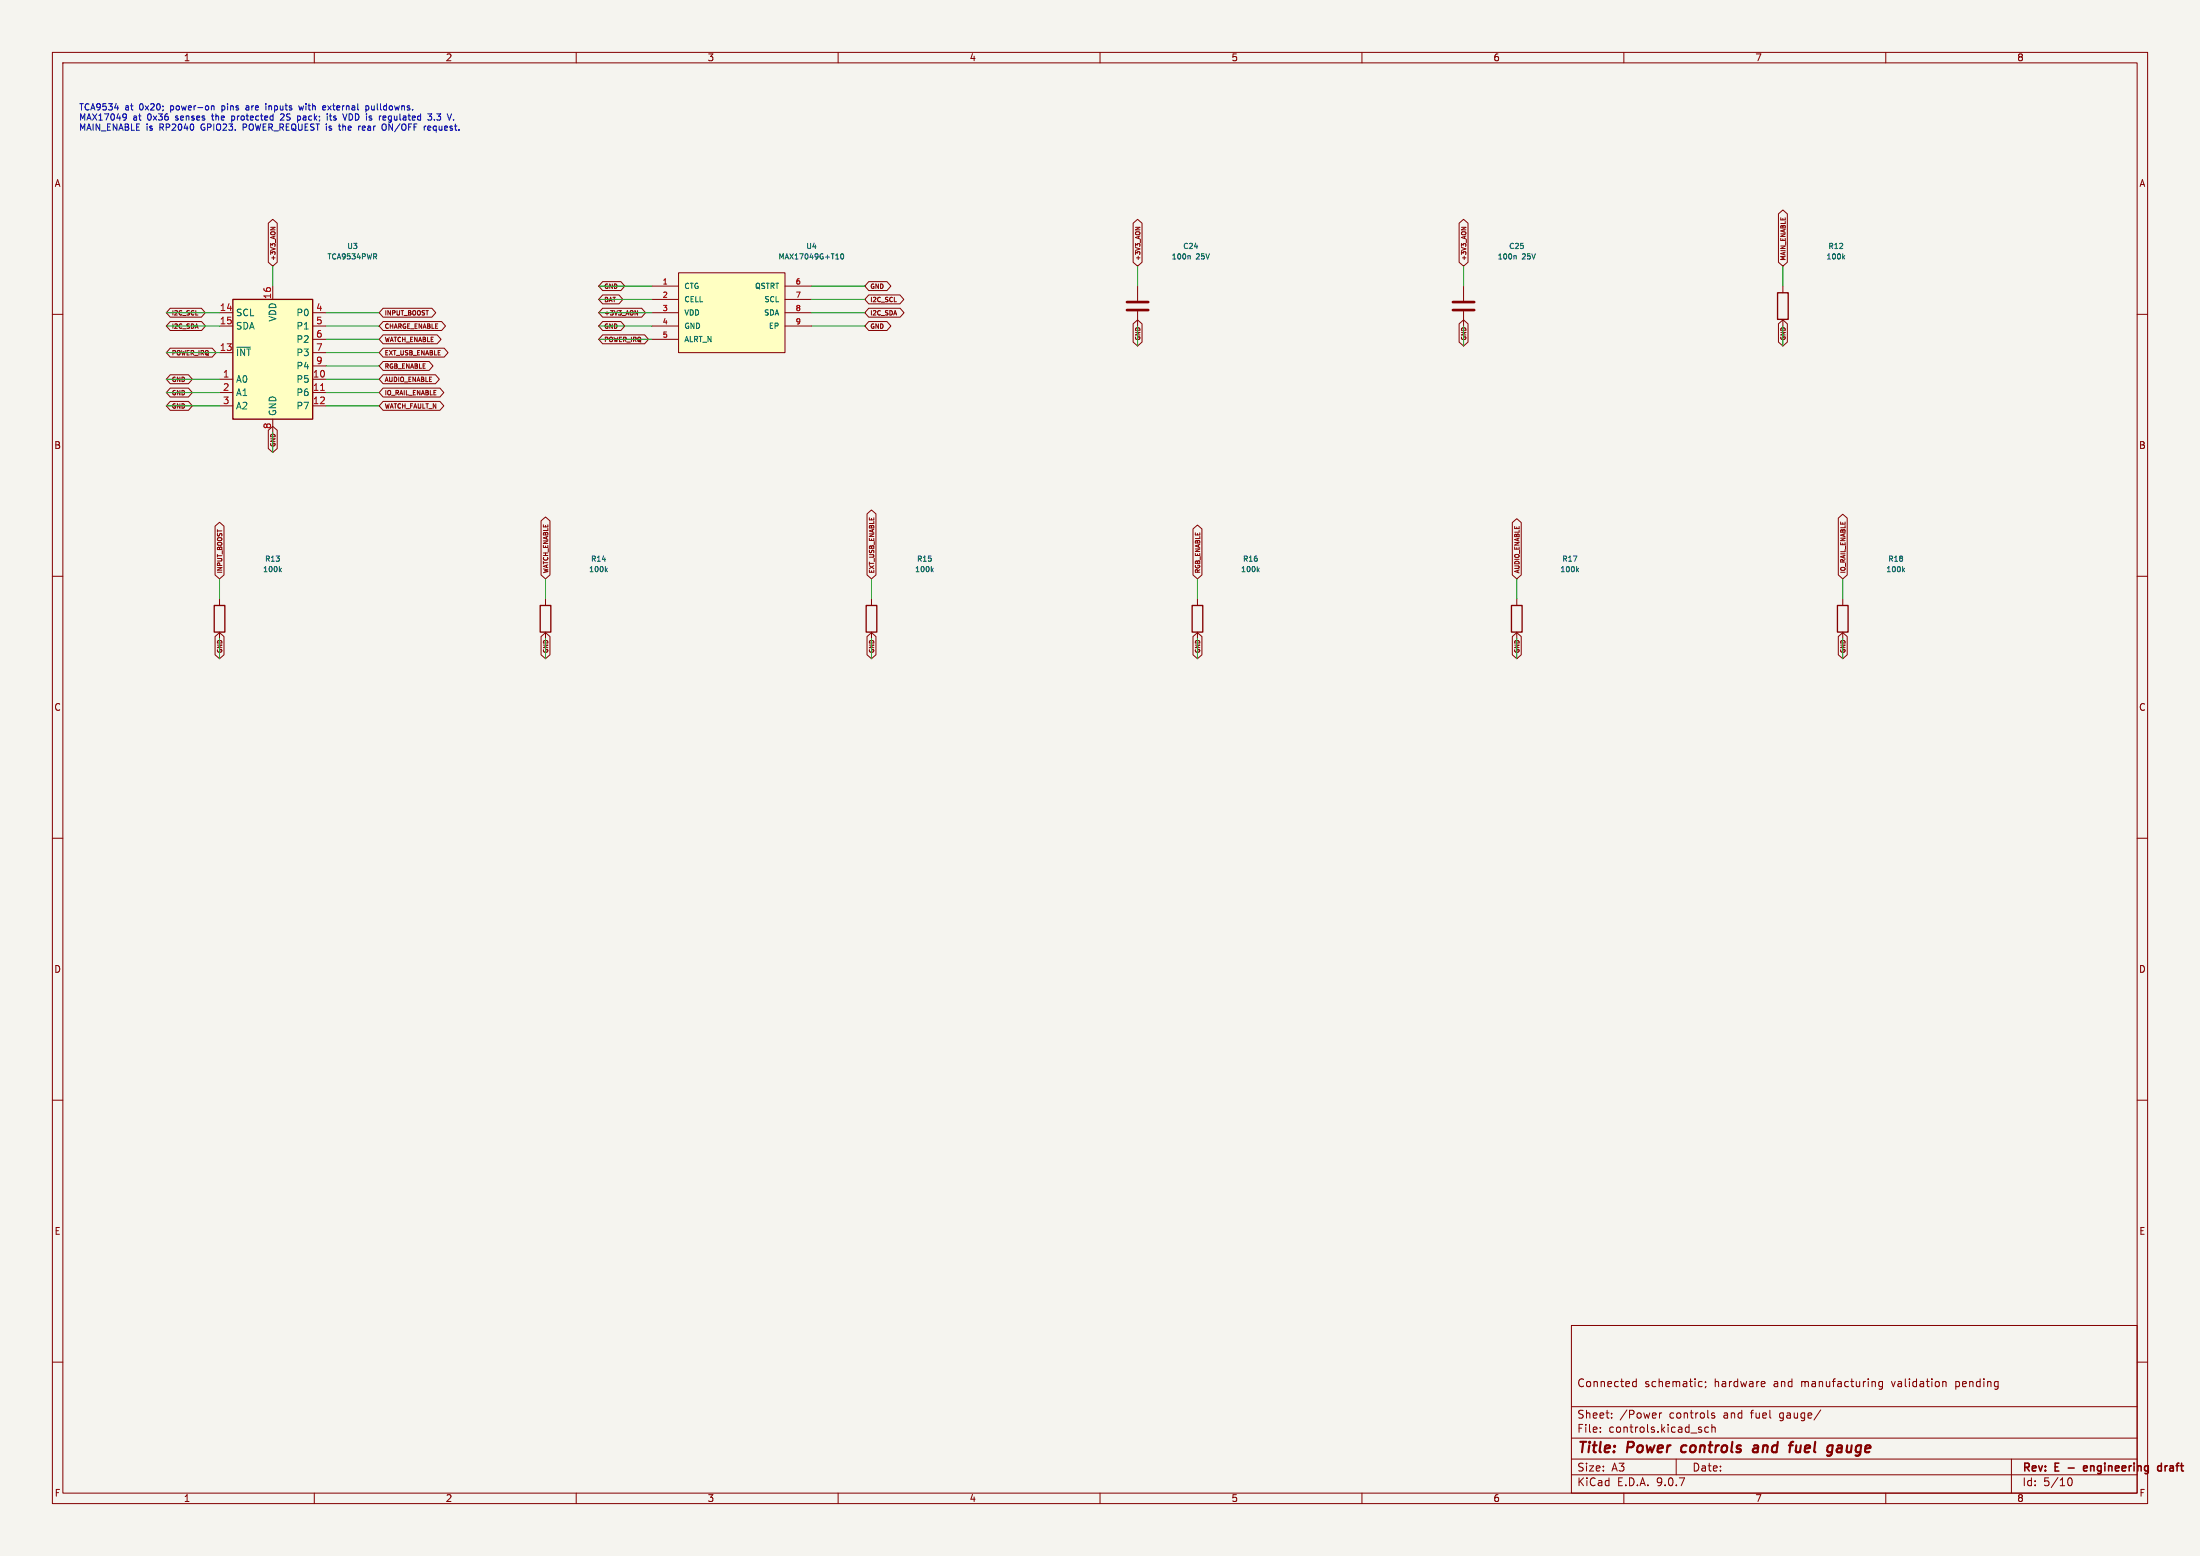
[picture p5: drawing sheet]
<svg xmlns="http://www.w3.org/2000/svg" width="420mm" height="297mm" viewBox="0 0 420 297" stroke-linecap="round" stroke-linejoin="round" font-family="sans-serif">
<path d="M0 0h420v297h-420z" fill="#f5f4ef" stroke="#f5f4ef" stroke-width=".19"/>
<g fill="none" stroke="#840000" stroke-width=".19">
<path d="M10 10h400v277h-400zM12 12h396v273h-396zM60 10v2M110 10v2M160 10v2M210 10v2M260 10v2M310 10v2M360 10v2M10 60h2M408 60h2M10 110h2"/>
<path d="M166.4 114.3v1.3M351.8 114.3v1.3M408 110h2M166.4 120.7v1.2M351.8 120.7v1.2M10 160h2M408 160h2M10 210h2M408 210h2M300 253h108v32h-108zM10 260h2M300 278.5h108"/>
<path d="M300 274.5h108M300 268.5h108M305.5 273.2v.2M305.5 272.5v.1M307.7 270.5v.2M307.7 269.8v.1M311.7 264.4l.2 .3 .5-.1M312.4 263.2v1.5M312.4 263.8l-.5-.1-.2 .3M316.8 269.7v1M317.2 269.7l-.3 .1-.1 .2M320 278.5v3"/>
<path d="M324.4 264.6h.5M324.4 263.8h.5M324.8 273v.3M325.6 263.8v.1M325.7 264.6l-.2 .3M326.2 272.5l-.5-.1-.3 .3 .2 .6h.6M326.8 272.5l.2-.1 .4 .1v.9M326.8 271.9v1.5M327.3 269.8l-.4-.1-.2 .2 .1 .2 .5 .2v.3h-.6M336.4 263.7l.5 .1v.2l-.7 .2M336.9 264.6l-.5 .1M347.6 269.1l-1.3 1.9"/>
<path d="M357.9 263.8l.1 .9M359.4 263.8l-.5-.1-.2 .3 .1 .6h.6M359.4 263.7v1.2l-.3 .3-.4-.1M370.9 263.8h.5l.1 .9M384 278.5v6.5M408 260h2M60 285v2M110 285v2M160 285v2M210 285v2M260 285v2M300 281.5h108"/>
<path d="M310 285v2M360 285v2M394.7 282.7l.2-.5 .2-.1a.8 .8 0 0 1 .5 .7 .8 .8 0 0 1-.5 .8l-.2-.2-.2-.4"/>
</g>
<path d="M398.4 279.9l-.4-.1-.2 .2v.7h.6M412.6 279.9l-.4-.1-.3 .3 .1 .6h.6M412.6 279.3v1.5M398.5 280.1l-.7 .2" fill="none" stroke="#840000" stroke-width=".3"/>
<path d="M321.1 276.1l-.2 .7 .3 .4M334.8 276h.8M335.6 276.3l-.6 .1a.4 .4 0 0 0-.4 .4 .4 .4 0 0 0 .3 .4l.6-.1M342.9 275.9v1.2h.6M351.4 275.9l-.6 .1M351.4 276.4h-.4a.4 .4 0 0 0-.4 .4 .4 .4 0 0 0 .3 .4h.4" fill="none" stroke="#840000" stroke-width=".4"/>
<path d="M165.4 115.6h2v5.1h-2zM350.8 115.6h2v5.1h-2z" fill="none" stroke="#840000" stroke-width=".25"/>
<path d="M177.9 108.8l.3 .3M178.2 108.5l-.4 .3M363.3 108.8l.3 .3M363.6 108.5l-.4 .3" fill="none" stroke="#006464" stroke-width=".19"/>
<path d="M129.5 52.1h20.4v15.2h-20.4z" fill="#ffffc2"/>
<g fill="none" stroke="#840000" stroke-width=".19">
<path d="M124.5 54.6h5M124.5 57.2h5M124.5 59.7h5M129.5 52.1h20.4v15.2h-20.4zM149.9 54.6h5M149.9 57.2h5M149.9 59.7h5M217.2 54.6v2.8M217.2 59.4v2.8M279.4 54.6v2.8M279.4 59.4v2.8M340.4 54.6v1.3"/>
<path d="M124.5 62.2h5M124.5 64.8h5M149.9 62.2h5M340.4 61v1.2M41.9 114.3v1.3M104.1 114.3v1.3M228.6 114.3v1.3M41.9 120.7v1.2M104.1 120.7v1.2M228.6 120.7v1.2"/>
</g>
<path d="M160.6 48.5l.1-.1a.49 .49 0 0 1 .4 .6 .49 .49 0 0 1-.5 .4l-.1-.3zM226.9 48.8l.3 .1v.5M289.2 48.8l.2 .1v.5M351.9 49.1l.3 .3M352.2 48.8l-.4 .4M53.4 108.8l.3 .3M53.7 108.5l-.4 .3M115.7 108.8l.2 .3M115.9 108.5l-.3 .3M240.1 108.8l.3 .3M240.4 108.5l-.4 .3" fill="none" stroke="#006464" stroke-width=".19"/>
<path d="M215.1 57.7h4.1M215.1 59.2h4.1M277.4 57.7h4M277.4 59.2h4" fill="none" stroke="#840000" stroke-width=".51"/>
<path d="M339.3 55.9h2.1v5.1h-2.1zM40.9 115.6h2v5.1h-2zM103.1 115.6h2.1v5.1h-2.1zM227.6 115.6h2v5.1h-2z" fill="none" stroke="#840000" stroke-width=".25"/>
<path d="M44.4 57.2h15.3v22.8h-15.3z" fill="#ffffc2"/>
<path d="M44.4 57.2h15.3v22.8h-15.3zM288.5 115.6h2.1v5.1h-2.1z" fill="none" stroke="#840000" stroke-width=".25"/>
<g fill="none" stroke="#840000" stroke-width=".19">
<path d="M32.5 58.8h5.9l.8 .9-.8 .8h-5.9l-.8-.8zM41.9 59.7h2.5M51.2 42.6l.9-.7 .8 .7v7.5l-.8 .7-.9-.7zM51.7 43.4h.8l-.8 .5M52.1 54.6v2.6M59.7 59.7h2.5M73.1 58.8h9.3l.8 .9-.8 .8h-9.3l-.7-.8zM115 53.8h3.5l.8 .8-.8 .9h-3.5l-.7-.9zM115 56.3h3.2l.7 .9-.7 .8h-3.2l-.7-.8zM115 58.8h7.5l.7 .9-.7 .8h-7.5l-.7-.8zM121.2 59.3l.5 .8v-.8M165.8 53.8h3.5l.8 .8-.8 .9h-3.5l-.7-.9z"/>
<path d="M165.8 56.3h6l.7 .9-.7 .8h-6l-.7-.8zM165.8 58.8h6l.8 .9-.8 .8h-6l-.7-.8zM216.3 42.6l.9-.7 .8 .7v7.5l-.8 .7-.9-.7zM216.8 43.4h.8l-.8 .5M278.5 42.6l.9-.7 .9 .7v7.5l-.9 .7-.9-.7zM279 43.4h.8l-.8 .5M339.5 40.8l.9-.7 .8 .7v9.3l-.8 .7-.9-.7zM32.5 61.4h6l.7 .8-.7 .9h-6l-.8-.9zM32.5 76.6h3.5l.7 .9-.7 .8h-3.5l-.8-.8zM32.5 71.5h3.5l.7 .9-.7 .8h-3.5l-.8-.8zM32.5 66.5h8l.8 .8-.8 .9h-8l-.8-.9zM32.5 74.1h3.5l.7 .8-.7 .9h-3.5l-.8-.9z"/>
<path d="M41.9 62.2h2.5M41.9 67.3h2.5M41.9 72.4h2.5M41.9 74.9h2.5M41.9 77.5h2.5M59.7 62.2h2.5M59.7 67.3h2.5M59.7 72.4h2.5M59.7 74.9h2.5M59.7 77.5h2.5M59.7 64.8h2.5M59.7 69.9h2.5"/>
<path d="M73.1 66.5h11.7l.7 .8-.7 .9h-11.7l-.7-.9zM73.1 71.5h10l.8 .9-.8 .8h-10l-.7-.8zM73.1 74.1h10.9l.7 .8-.7 .9h-10.9l-.7-.9zM73.1 76.6h10.9l.7 .9-.7 .8h-10.9l-.7-.8zM73.1 61.4h11.2l.8 .8-.8 .9h-11.2l-.7-.9zM73.1 69h8.8l.8 .9-.8 .8h-8.8l-.7-.8zM73.1 63.9h10.4l.7 .9-.7 .8h-10.4l-.7-.8zM115 63.9h8.1l.7 .9-.7 .8h-8.1l-.7-.8zM115 61.4h3.5l.8 .8-.8 .9h-3.5l-.7-.9zM165.8 61.4h3.5l.8 .8-.8 .9h-3.5l-.7-.9zM216.3 61.8l.9-.7 .8 .7v3.5l-.8 .7-.9-.7zM278.5 61.8l.9-.7 .9 .7v3.5l-.9 .7-.9-.7z"/>
<path d="M339.5 61.8l.9-.7 .8 .7v3.5l-.8 .7-.9-.7zM51.2 82.1l.9-.7 .8 .7v3.5l-.8 .8-.9-.8zM52.1 80v2.6M103.3 99.4l.8-.7 .9 .7v10.3l-.9 .8-.8-.8zM165.5 98.1l.9-.8 .8 .8v11.6l-.8 .8-.9-.8zM288.7 99.7l.9-.7 .8 .7v10l-.8 .8-.9-.8zM350.9 98.9l.9-.7 .8 .7v10.8l-.8 .8-.9-.8zM41.1 100.4l.8-.7 .9 .7v9.3l-.9 .8-.8-.8zM227.7 101l.9-.8 .9 .8v8.7l-.9 .8-.9-.8zM289.6 114.3v1.3M41.1 121.5l.8-.7 .9 .7v3.5l-.9 .7-.8-.7zM103.3 121.5l.8-.7 .9 .7v3.5l-.9 .7-.8-.7z"/>
<path d="M165.5 121.5l.9-.7 .8 .7v3.5l-.8 .7-.9-.7zM227.7 121.5l.9-.7 .9 .7v3.5l-.9 .7-.9-.7zM288.7 121.5l.9-.7 .8 .7v3.5l-.8 .7-.9-.7zM289.6 120.7v1.2M350.9 121.5l.9-.7 .8 .7v3.5l-.8 .7-.9-.7z"/>
</g>
<path d="M45.2 66.3h2.6M301.1 108.8l.3 .3M301.4 108.5l-.4 .3" fill="none" stroke="#006464" stroke-width=".19"/>
<path d="M61.2 74.5h.7" fill="none" stroke="#a90000" stroke-width=".19"/>
<g fill="none" stroke="#009600" stroke-width=".19">
<path d="M31.7 59.7h10.2M52.1 50.8v3.8M62.2 59.7h10.2M114.3 59.7h10.2M114.3 54.6h10.2M114.3 57.2h10.2M154.9 59.7h10.2M154.9 54.6h10.2M154.9 57.2h10.2M217.2 50.8v3.8M279.4 50.8v3.8M340.4 50.8v3.8"/>
<path d="M31.7 67.3h10.2M31.7 72.4h10.2M31.7 74.9h10.2M31.7 62.2h10.2M31.7 77.5h10.2M62.2 64.8h10.2M62.2 67.3h10.2M62.2 72.4h10.2M62.2 74.9h10.2M62.2 62.2h10.2M62.2 69.9h10.2M62.2 77.5h10.2"/>
<path d="M114.3 64.8h10.2M114.3 62.2h10.2M154.9 62.2h10.2M217.2 62.2v3.8M279.4 62.2v3.8M340.4 62.2v3.8M52.1 82.6v3.8M41.9 110.5v3.8M104.1 110.5v3.8M166.4 110.5v3.8M228.6 110.5v3.8M289.6 110.5v3.8"/>
<path d="M351.8 110.5v3.8M41.9 121.9v3.8M104.1 121.9v3.8M166.4 121.9v3.8M228.6 121.9v3.8M289.6 121.9v3.8M351.8 121.9v3.8"/>
</g>
<g fill="none" stroke="#0000c2" stroke-width=".19">
<path d="M50.8 19.8v.1M21.9 20.6h.7M24.1 22v.6l-.2 .3h-.3M24.1 22.2l-.2 .3h-.2M40.4 20.2v.8M40.4 20.3h.4l.1 .7M40.4 22.1h.4M44.2 22.9h.4M44.2 22.1v1.2M46.4 23.7v1.2M46.4 24.3h.5M47.3 20.2l-.3 .1"/>
<path d="M47.4 20.5h-.3l-.2 .2 .1 .2 .4 .1M50.8 20.2v.8M54.2 22.2l-.7 .7h.7M56.9 22.1l.4 .1 .1 .2-.1 .4-.4 .1M57 20.2l.3 .8 .2-.6 .2 .6 .3-.8M61.7 20.3l.3-.1 .2 .3-.6 .1M61.7 20.9h.4M62.5 21.7v.1M62.5 22.1v.8M62.9 22.1h.4M63 21.7v1.1l.3 .1M64.6 24.1h.4"/>
<path d="M64.8 23.7v1l.2 .2M66.2 21.7l-.4 1.2M68.8 24.1l-.3 .2M69.8 20.3l.4-.1 .2 .2-.1 .5h-.5M69.8 20.2v1.2M73.4 23.7l.3 .1v.7a.4 .4 0 0 1-.2 .3 .4 .4 0 0 1-.4 0M73.6 22.9h-.3M73.7 22.3v.1l-.6 .1M81.7 24.2v.6h.5M81.7 21.7h.7l-.4 .5 .4 .1v.4l-.2 .2h-.4M81.8 24.1h.4M82.2 24.3l-.5 .2"/>
<path d="M82.9 22.8v.1M83.4 21.7h.7M83.4 22.8l.2 .1"/>
</g>
<g font-size="2.8" fill="#840000">
<text x="301" y="277.9">Title:</text>
<text x="310.6" y="277.9">Power</text>
<text x="321.8" y="277.9">controls</text>
<text x="336.3" y="277.9">and</text>
<text x="344.1" y="277.9">fuel</text>
<text x="352.1" y="277.9">gauge</text>
</g>
<g font-size="2.1" fill="#840000">
<text x="301" y="265">Connected</text>
<text x="313.9" y="265">schematic;</text>
<text x="327.3" y="265">hardware</text>
<text x="338.7" y="265">and</text>
<text x="344.1" y="265">manufacturing</text>
<text x="361.6" y="265">validation</text>
<text x="373.9" y="265">pending</text>
<text x="301" y="273.7">File:</text>
<text x="301" y="271">Sheet:</text>
<text x="307.1" y="273.7">controls.kicad_sch</text>
<text x="309.2" y="271">/Power</text>
<text x="318.7" y="271">controls</text>
<text x="329.2" y="271">and</text>
<text x="334.5" y="271">fuel</text>
<text x="340.1" y="271">gauge/</text>
<text x="301" y="281.1">Size:</text>
<text x="307.6" y="281.1">A3</text>
<text x="323" y="281.1">Date:</text>
<text x="386" y="281.3">Rev:</text>
<text x="392.4" y="281.3">E</text>
<text x="395.5" y="281.3">-</text>
<text x="399.1" y="281.3">engineering</text>
<text x="413.8" y="281.3">draft</text>
<text x="301" y="283.9">KiCad</text>
<text x="308.7" y="283.9">E.D.A.</text>
<text x="316.3" y="283.9">9.0.7</text>
<text x="386" y="283.9">Id:</text>
<text x="390.1" y="283.9">5/10</text>
</g>
<g font-size="1.8" fill="#840000">
<text x="35" y="11.9">1</text>
<text x="85" y="11.9">2</text>
<text x="135" y="11.9">3</text>
<text x="185" y="11.9">4</text>
<text x="235" y="11.9">5</text>
<text x="285" y="11.9">6</text>
<text x="335" y="11.9">7</text>
<text x="385" y="11.9">8</text>
<text x="10.3" y="35.9">A</text>
<text x="408.3" y="35.9">A</text>
<text x="10.3" y="85.9">B</text>
<text x="408.2" y="85.9">B</text>
<text x="10.3" y="135.9">C</text>
<text x="408.2" y="135.9">C</text>
<text x="10.3" y="185.9">D</text>
<text x="408.2" y="185.9">D</text>
<text x="10.3" y="235.9">E</text>
<text x="408.3" y="235.9">E</text>
<text x="10.3" y="285.9">F</text>
<text x="35" y="286.9">1</text>
<text x="85" y="286.9">2</text>
<text x="135" y="286.9">3</text>
<text x="185" y="286.9">4</text>
<text x="235" y="286.9">5</text>
<text x="285" y="286.9">6</text>
<text x="335" y="286.9">7</text>
<text x="385" y="286.9">8</text>
<text x="408.3" y="285.9">F</text>
</g>
<g font-size="1.8" fill="#a90000">
<text x="41.9" y="59.4">14</text>
<text x="51.8" y="57.2" transform="rotate(-90 51.8 57.2)">16</text>
<text x="60.3" y="59.4">4</text>
<text x="41.9" y="62">15</text>
<text x="60.3" y="62">5</text>
<text x="60.3" y="64.5">6</text>
<text x="41.9" y="67.1">13</text>
<text x="60.3" y="67.1">7</text>
<text x="60.3" y="69.6">9</text>
<text x="42.5" y="72.1">1</text>
<text x="42.5" y="74.7">2</text>
<text x="42.5" y="77.2">3</text>
<text x="59.6" y="72.1">10</text>
<text x="59.6" y="74.7">11</text>
<text x="59.6" y="77.2">12</text>
<text x="51.8" y="82" transform="rotate(-90 51.8 82)">8</text>
</g>
<g font-size="1.8" fill="#006464">
<text x="45" y="60.6">SCL</text>
<text x="45" y="63.1">SDA</text>
<text x="52.9" y="61.5" transform="rotate(-90 52.9 61.5)">VDD</text>
<text x="56.5" y="60.6">P0</text>
<text x="56.5" y="63.1">P1</text>
<text x="56.5" y="65.6">P2</text>
<text x="45" y="68.2">~{INT}</text>
<text x="56.5" y="68.2">P3</text>
<text x="56.5" y="70.7">P4</text>
<text x="45" y="73.3">A0</text>
<text x="45" y="75.8">A1</text>
<text x="56.5" y="73.3">P5</text>
<text x="56.5" y="75.8">P6</text>
<text x="45" y="78.3">A2</text>
<text x="52.9" y="79.5" transform="rotate(-90 52.9 79.5)">GND</text>
<text x="56.5" y="78.3">P7</text>
</g>
<g font-size="1.7" fill="#0000c2">
<text x="15" y="21.4">TCA9534</text>
<text x="15" y="23.3">MAX17049</text>
<text x="23.8" y="21.4">at</text>
<text x="25.4" y="23.3">at</text>
<text x="26.7" y="21.4">0x20;</text>
<text x="28.3" y="23.3">0x36</text>
<text x="32.9" y="21.4">power-on</text>
<text x="33.8" y="23.3">senses</text>
<text x="41" y="23.3">the</text>
<text x="42.8" y="21.4">pins</text>
<text x="44.9" y="23.3">protected</text>
<text x="47.7" y="21.4">are</text>
<text x="51.7" y="21.4">inputs</text>
<text x="54.5" y="23.3">2S</text>
<text x="57.9" y="23.3">pack;</text>
<text x="58.3" y="21.4">with</text>
<text x="63" y="21.4">external</text>
<text x="63.8" y="23.3">its</text>
<text x="67.2" y="23.3">VDD is</text>
<text x="71.4" y="21.4">pulldowns.</text>
<text x="74.4" y="23.3">regulated</text>
<text x="84" y="23.3">3.3</text>
<text x="15" y="25.3">MAIN_ENABLE</text>
<text x="27.9" y="25.3">is</text>
<text x="30.6" y="25.3">RP2040</text>
<text x="38.7" y="25.3">GPIO23.</text>
<text x="46.9" y="25.3">POWER_REQUEST is</text>
<text x="65.7" y="25.3">the</text>
<text x="69.6" y="25.3">rear</text>
<text x="74.3" y="25.3">ON/OFF</text>
<text x="82.6" y="25.3">request.</text>
</g>
<g font-size="1.4" fill="#006464">
<text x="66.2" y="47.7">U3</text>
<text x="153.8" y="47.7">U4</text>
<text x="225.7" y="47.7">C24</text>
<text x="288" y="47.7">C25</text>
<text x="348.9" y="47.7">R12</text>
<text x="62.4" y="49.7">TCA9534PWR</text>
<text x="148.5" y="49.7">MAX17049G+T10</text>
<text x="223.6" y="49.7">100n</text>
<text x="228.3" y="49.7">25V</text>
<text x="285.8" y="49.7">100n</text>
<text x="290.6" y="49.7">25V</text>
<text x="348.6" y="49.7">100k</text>
<text x="130.6" y="55.3">CTG</text>
<text x="130.6" y="57.9">CELL</text>
<text x="144" y="55.3">QSTRT</text>
<text x="145.8" y="57.9">SCL</text>
<text x="130.6" y="60.4">VDD</text>
<text x="130.6" y="63">GND</text>
<text x="130.6" y="65.5">ALRT_N</text>
<text x="145.7" y="60.4">SDA</text>
<text x="146.7" y="63">EP</text>
<text x="50.5" y="107.4">R13</text>
<text x="112.7" y="107.4">R14</text>
<text x="174.9" y="107.4">R15</text>
<text x="237.2" y="107.4">R16</text>
<text x="298.1" y="107.4">R17</text>
<text x="360.4" y="107.4">R18</text>
<text x="50.1" y="109.4">100k</text>
<text x="112.3" y="109.4">100k</text>
<text x="174.6" y="109.4">100k</text>
<text x="236.8" y="109.4">100k</text>
<text x="297.8" y="109.4">100k</text>
<text x="360" y="109.4">100k</text>
</g>
<g font-size="1.4" fill="#a90000">
<text x="126.4" y="54.4">1</text>
<text x="126.4" y="56.9">2</text>
<text x="126.4" y="59.4">3</text>
<text x="151.8" y="54.4">6</text>
<text x="151.8" y="56.9">7</text>
<text x="151.8" y="59.4">8</text>
<text x="126.4" y="62">4</text>
<text x="126.4" y="64.5">5</text>
<text x="151.8" y="62">9</text>
</g>
<g font-size="1.2" fill="#840000">
<text x="52.8" y="49.8" transform="rotate(-90 52.8 49.8)">+3V3_AON</text>
<text x="217.9" y="49.8" transform="rotate(-90 217.9 49.8)">+3V3_AON</text>
<text x="280.1" y="49.8" transform="rotate(-90 280.1 49.8)">+3V3_AON</text>
<text x="341.1" y="49.8" transform="rotate(-90 341.1 49.8)">MAIN_ENABLE</text>
<text x="115.3" y="55.3">GND</text>
<text x="115.3" y="57.9">BAT</text>
<text x="166.1" y="55.3">GND</text>
<text x="166.1" y="57.9">I2C_SCL</text>
<text x="32.7" y="62.9">I2C_SDA</text>
<text x="32.7" y="60.4">I2C_SCL</text>
<text x="73.3" y="60.4">INPUT_BOOST</text>
<text x="73.3" y="62.9">CHARGE_ENABLE</text>
<text x="73.3" y="65.5">WATCH_ENABLE</text>
<text x="115.3" y="65.5">POWER_IRQ</text>
<text x="115.3" y="62.9">GND</text>
<text x="115.3" y="60.4">+3V3_AON</text>
<text x="166.1" y="60.4">I2C_SDA</text>
<text x="166.1" y="62.9">GND</text>
<text x="217.9" y="65.1" transform="rotate(-90 217.9 65.1)">GND</text>
<text x="280.1" y="65.1" transform="rotate(-90 280.1 65.1)">GND</text>
<text x="341.1" y="65.1" transform="rotate(-90 341.1 65.1)">GND</text>
<text x="32.7" y="68">POWER_IRQ</text>
<text x="73.3" y="68">EXT_USB_ENABLE</text>
<text x="73.3" y="70.6">RGB_ENABLE</text>
<text x="32.7" y="73.1">GND</text>
<text x="32.7" y="75.6">GND</text>
<text x="73.3" y="73.1">AUDIO_ENABLE</text>
<text x="73.3" y="75.6">IO_RAIL_ENABLE</text>
<text x="32.7" y="78.2">GND</text>
<text x="73.3" y="78.2">WATCH_FAULT_N</text>
<text x="52.8" y="85.4" transform="rotate(-90 52.8 85.4)">GND</text>
<text x="42.6" y="109.5" transform="rotate(-90 42.6 109.5)">INPUT_BOOST</text>
<text x="104.9" y="109.5" transform="rotate(-90 104.9 109.5)">WATCH_ENABLE</text>
<text x="167.1" y="109.5" transform="rotate(-90 167.1 109.5)">EXT_USB_ENABLE</text>
<text x="229.3" y="109.5" transform="rotate(-90 229.3 109.5)">RGB_ENABLE</text>
<text x="290.3" y="109.5" transform="rotate(-90 290.3 109.5)">AUDIO_ENABLE</text>
<text x="352.5" y="109.5" transform="rotate(-90 352.5 109.5)">IO_RAIL_ENABLE</text>
<text x="42.6" y="124.8" transform="rotate(-90 42.6 124.8)">GND</text>
<text x="104.9" y="124.8" transform="rotate(-90 104.9 124.8)">GND</text>
<text x="167.1" y="124.8" transform="rotate(-90 167.1 124.8)">GND</text>
<text x="229.3" y="124.8" transform="rotate(-90 229.3 124.8)">GND</text>
<text x="290.3" y="124.8" transform="rotate(-90 290.3 124.8)">GND</text>
<text x="352.5" y="124.8" transform="rotate(-90 352.5 124.8)">GND</text>
</g>
</svg>
